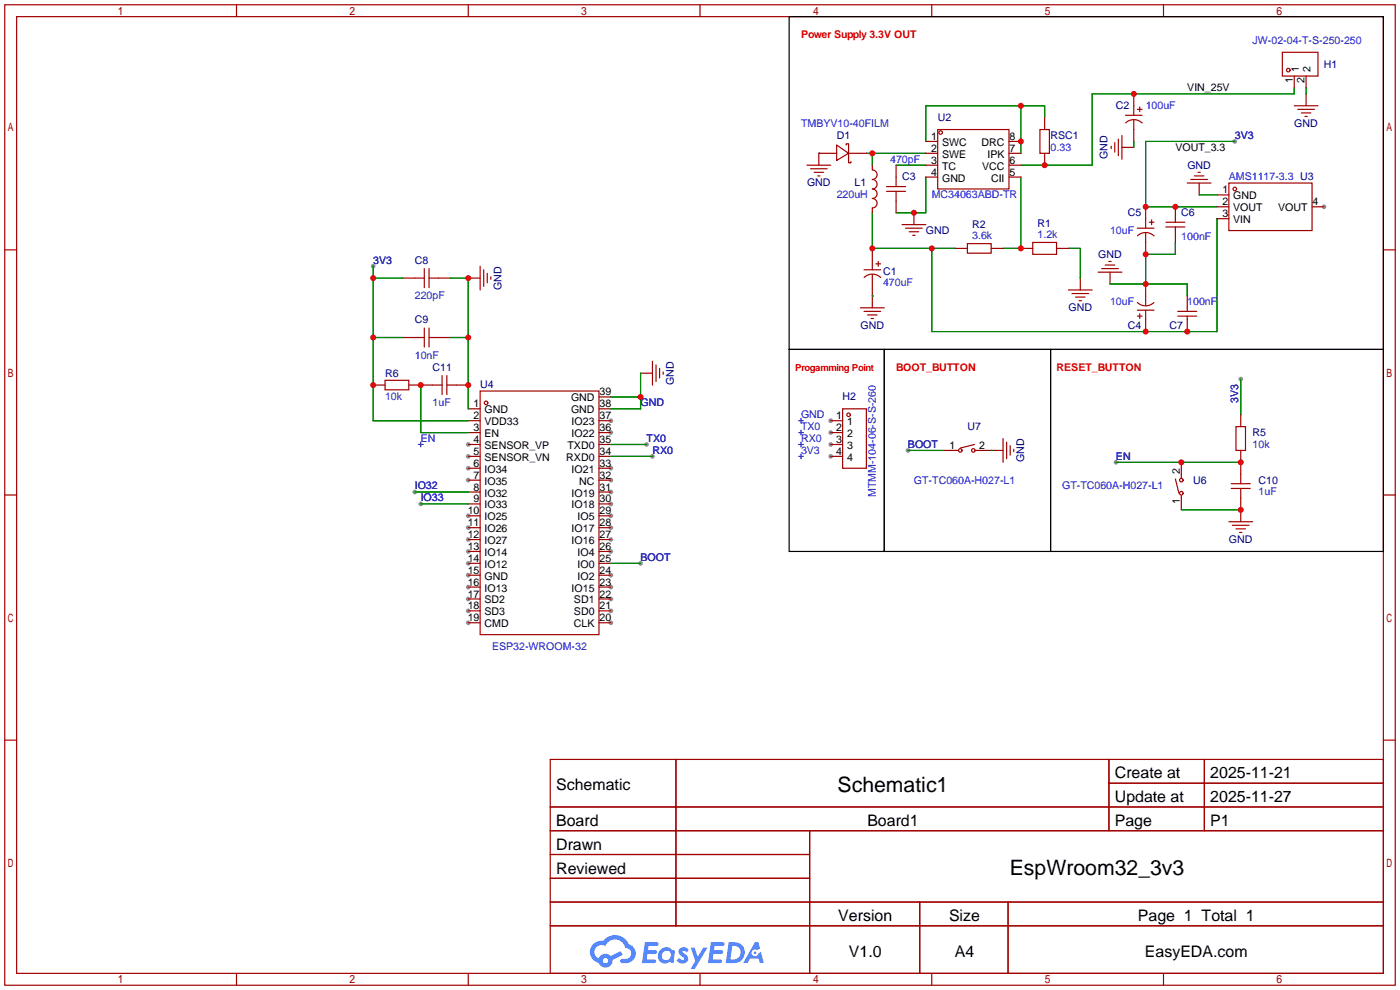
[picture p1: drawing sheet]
<svg xmlns="http://www.w3.org/2000/svg" width="299mm" height="212mm" viewBox="0 0 299 212" stroke-linecap="round" stroke-linejoin="round" font-family="sans-serif">
<g fill="#999">
<circle cx="283" cy="44.2" r=".51"/>
<circle cx="130.6" cy="89.9" r=".51"/>
<circle cx="130.6" cy="92.5" r=".51"/>
<circle cx="130.6" cy="100.1" r=".51"/>
<circle cx="130.6" cy="102.6" r=".51"/>
<circle cx="130.6" cy="105.2" r=".51"/>
<circle cx="130.6" cy="107.7" r=".51"/>
<circle cx="130.6" cy="110.2" r=".51"/>
<circle cx="130.6" cy="112.8" r=".51"/>
<circle cx="130.6" cy="115.3" r=".51"/>
<circle cx="130.6" cy="117.9" r=".51"/>
<circle cx="130.6" cy="122.9" r=".51"/>
<circle cx="130.6" cy="125.5" r=".51"/>
<circle cx="130.6" cy="128" r=".51"/>
<circle cx="130.6" cy="130.6" r=".51"/>
<circle cx="130.6" cy="133.1" r=".51"/>
<circle cx="100.1" cy="133.1" r=".51"/>
<circle cx="100.1" cy="130.6" r=".51"/>
<circle cx="100.1" cy="128" r=".51"/>
<circle cx="100.1" cy="125.5" r=".51"/>
<circle cx="100.1" cy="122.9" r=".51"/>
<circle cx="100.1" cy="120.4" r=".51"/>
<circle cx="100.1" cy="117.9" r=".51"/>
<circle cx="100.1" cy="115.3" r=".51"/>
<circle cx="100.1" cy="112.8" r=".51"/>
<circle cx="100.1" cy="110.2" r=".51"/>
<circle cx="100.1" cy="102.6" r=".51"/>
<circle cx="100.1" cy="100.1" r=".51"/>
<circle cx="100.1" cy="97.5" r=".51"/>
<circle cx="100.1" cy="95" r=".51"/>
<circle cx="177.5" cy="89.9" r=".51"/>
<circle cx="177.5" cy="92.5" r=".51"/>
<circle cx="177.5" cy="95" r=".51"/>
<circle cx="177.5" cy="97.5" r=".51"/>
<circle cx="263.9" cy="30.2" r=".51"/>
<circle cx="88.6" cy="105.2" r=".51"/>
<circle cx="89.9" cy="107.7" r=".51"/>
<circle cx="265.2" cy="81" r=".51"/>
<circle cx="238.5" cy="98.8" r=".51"/>
<circle cx="136.9" cy="120.4" r=".51"/>
<circle cx="194.1" cy="96.3" r=".51"/>
<circle cx="79.8" cy="56.9" r=".51"/>
<circle cx="138.2" cy="95" r=".51"/>
<circle cx="139.4" cy="97.5" r=".51"/>
</g>
<g fill="none" stroke="#a10000" stroke-width=".25">
<path d="M1 1h297.2v209.6h-297.2zM3.6 3.6h292.1v204.4h-292.1zM50.5 1v2.6M100.1 1v2.6M149.6 1v2.6M199.1 1v2.6M248.7 1v2.6M1 53.4h2.6M295.7 53.4h2.5M1 105.8h2.6M295.7 105.8h2.5M1 158.2h2.6"/>
<path d="M295.7 158.2h2.5M117.6 162.3h178.1v45.7h-178.1zM117.6 172.5h178.1M117.6 177.5h178.1M144.5 162.3v35.6M173 177.5v30.5M237 162.3v15.2M237 167.4h58.7M257.4 162.3v15.2M117.6 182.6h55.4M117.6 192.8h178.1M117.6 187.7h55.4"/>
<path d="M117.6 197.9h178.1M196.6 192.8v15.2M215.4 192.8v15.2M50.5 208v2.6M100.1 208v2.6M149.6 208v2.6M199.1 208v2.6M248.7 208v2.6"/>
</g>
<g fill="#5487ff">
<path d="M145.3 202.7a1.3 1.3 0 0 1 1.9 .3l-.4 .6a.54 .54 0 0 0-.9-.2l.1 .2a1.34 1.34 0 0 1 .9 1.8 1.47 1.47 0 0 1-2.3-.1l.5-.6 .8 .5a.31 .31 0 0 0 .4-.3 .31 .31 0 0 0-.3-.4 1.12 1.12 0 0 1-.7-1.8z"/>
<path d="M147.6 202.5h.9l.6 2 1.2-2h.9l-2.7 4.6h-.9l1-1.7z"/>
<path d="M137.8 201.4h1.7a1.31 1.31 0 0 1 1.2 .2 .4 .4 0 0 1-.3 .5l-1.8 .1-.1 .9h1.6a.4 .4 0 0 1 .4 .4 .4 .4 0 0 1-.5 .4h-1.6l-.2 1.2h1.4a.46 .46 0 0 1 .5 0 .46 .46 0 0 1 .1 .5l-.4 .2h-2.6z"/>
<path d="M151.9 201.4h1.7a1.32 1.32 0 0 1 1.2 .2 .39 .39 0 0 1-.3 .5l-1.8 .1-.1 .9h1.6a.4 .4 0 0 1 .4 .4 .4 .4 0 0 1-.4 .4h-1.7l-.2 1.2h1.4a.46 .46 0 0 1 .5 0 .46 .46 0 0 1 .1 .5l-.4 .2h-2.6z"/>
<path d="M161.3 201.4h.8l.3 1.3-.6 .4a.75 .75 0 0 0-1.1 .3 .75 .75 0 0 0 .5 1 .75 .75 0 0 0 .9-.7l.5-.2 .6 2.3h-.8l-.3-.9h-1.8l-.5 .9h-1z"/>
<path d="M155.7 201.4l-.6 4.4h1.5a2.27 2.27 0 0 0 2.6-2.2 2.27 2.27 0 0 0-2.7-2.2zM156.5 202.1a1.5 1.5 0 0 1 1.8 1.6 1.5 1.5 0 0 1-1.9 1.4h-.3z"/>
<path d="M141.2 203a1.6 1.6 0 0 0-.3 2.3 1.6 1.6 0 0 0 2.3 .2l.7 .3 .3-2.4-.1-.3-.5-.1a1.58 1.58 0 0 0-2.4 0zM141.8 203.5a.98 .98 0 0 1 1.6 .4 .98 .98 0 0 1-1.1 1.3 .94 .94 0 0 1-.9-.7 .94 .94 0 0 1 .4-1z"/>
<path d="M126.8 201.8a2.37 2.37 0 0 0 1.1 4 1.54 1.54 0 0 0 1.8 1 1.54 1.54 0 0 0 1.2-1.6l2.2-1.1-.5-.8-2 1a1.57 1.57 0 0 0-2.7 .5 1.5 1.5 0 0 1-.7-2.1 1.5 1.5 0 0 1 2.2-.5 2.23 2.23 0 0 1 2.3-1.4 2.23 2.23 0 0 1 2 1.8 1.16 1.16 0 0 1 1.2 1.1 1.16 1.16 0 0 1-1.1 1.2h-.7a.47 .47 0 0 0-.5 .4 .47 .47 0 0 0 .4 .5 2.17 2.17 0 0 0 2.5-.9 2.17 2.17 0 0 0-.3-2.7l-.8-.4a3.2 3.2 0 0 0-5.5-.7l-1.1 .1zM128.8 205.3a.6 .6 0 0 1 1.2 0 .6 .6 0 0 1-1.2 0z"/>
<circle cx="161.4" cy="203.6" r=".28"/>
</g>
<g fill="none" stroke="#a10000" stroke-width=".25">
<path d="M274.1 11.2h7.6v5.1h-7.6zM276.6 16.3v2.5M279.1 16.3v2.5M172.5 35.3h5M173.2 36.1h3.6M174 36.8h2M174.8 37.6h.5M178.8 31l2.6 1.8-2.6 1.5zM178.8 32.8h-3.8v2.5M180.8 31v-.3h.6v4.1h.5v-.3M181.4 32.8h3.8M186.4 35.3v1a1.02 1.02 0 0 1 1.1 1 1.02 1.02 0 0 1-1.1 1.1 1.02 1.02 0 0 1 1.1 1 1.02 1.02 0 0 1-1.1 1 1.02 1.02 0 0 1 1.1 1 1.02 1.02 0 0 1-1.1 1 1.02 1.02 0 0 1 1.1 1 1.02 1.02 0 0 1-1.1 1v1.1"/>
<path d="M189.5 39.9h4M191.5 35.3v4.6M197.9 35.3h2.5M197.9 30.2h2.5M197.9 32.8h2.5M197.9 37.8h2.5M200.4 27.7h15.2v12.7h-15.2zM215.6 35.3h2.6M215.6 30.2h2.6M215.6 32.8h2.6M215.6 37.8h2.6M222.2 27.7h2.1v5.1h-2.1z"/>
<path d="M223.3 25.1v2.6M223.3 32.8v2.5M237.5 31.2v.6M238.3 30.5v2M239 29.7v3.6M239.8 31.5h2.5M239.8 29v5M240.5 24.6h3.6M240.6 26.3a2.54 2.54 0 0 1 3.5 0M242.3 20.1v4.5M242.3 25.7v4.5M243.1 23.4h1"/>
<path d="M243.6 22.9v1M253.7 39.1h5.1M254.5 38.4h3.6M255.3 37.6h2M256 36.8h.5M256.3 39.1v2.6M262.6 39.1h17.8v10.2h-17.8zM276.6 22.6h5.1M277.4 23.4h3.5M278.1 24.1h2.1M278.9 24.9h.5M279.1 20.1v2.5"/>
<path d="M86.1 59.4h4.6M90.7 57.4v4.1M91.7 59.4h4.6M91.7 57.4v4.1M100.1 59.4h2.5M102.6 56.9v5.1M103.4 57.7v3.5M104.1 58.4v2.1M104.9 59.2v.5M184.7 57.7h3.5M184.7 59.3a2.54 2.54 0 0 1 3.5 0M186.4 53.1v4.6"/>
<path d="M186.4 58.7v7.1M187.2 56.4h1M187.7 55.9v1M189.5 40.9h4M191.5 40.9v4.6M192.8 48h5.1M193.5 48.8h3.6M194.3 49.5h2M195.1 50.3h.5M195.3 45.5v2.5M204.2 53.1h2.6M206.8 52.1h5v2h-5z"/>
<path d="M211.8 53.1h2.6M218.2 53.1h2.5M220.7 51.8h5.1v2.6h-5.1zM225.8 53.1h2.5M230.9 59.4v2.6M234.7 58.2h5.1M235.5 57.4h3.5M236.2 56.6h2.1M237 55.9h.5M237.2 58.2v2.5M243.1 48.8h3.5M243.1 50.4a2.54 2.54 0 0 1 3.5 0"/>
<path d="M244.9 44.2v4.6M244.9 49.8v4.6M245.6 47.5h1M246.1 47v1M249.2 47.5h4M249.2 48.5h4M251.2 44.2v3.3M251.2 48.5v3.3M260.1 41.7h2.5M260.1 44.2h2.5M260.1 46.7h2.5M280.4 44.2h2.6"/>
<path d="M86.1 72.1h4.6M90.7 70.1v4.1M91.7 70.1v4.1M91.7 72.1h4.6M136.9 79.8h2.5M139.4 77.2v5.1M140.2 78v3.5M141 78.7v2.1M141.7 79.5v.5M183.9 65.8h5.1M184.7 66.5h3.5M185.4 67.3h2.1"/>
<path d="M186.2 68.1h.5M228.3 62h5.1M229.1 62.7h3.6M229.9 63.5h2M230.6 64.3h.5M243.1 64.6a2.54 2.54 0 0 0 3.5 .1M243.1 66.3h3.5M243.1 67.6h1M243.6 67.1v1M244.9 60.7v4.6M244.9 66.3v4.6M251.7 67.6h4.1"/>
<path d="M251.7 66.5h4.1M253.7 63.2v3.3M253.7 67.6v3.3M79.8 82.3h2.5M82.3 81.3h5.1v2h-5.1zM87.4 82.3h7.1M94.5 80.3v4M95.5 80.3v4M95.5 82.3h4.6M100.1 87.4h2.5M100.1 89.9h2.5M100.1 92.5h2.5"/>
<path d="M100.1 95h2.5M100.1 97.5h2.5M102.6 83.6h25.4v52h-25.4zM128 84.8h2.6M128 87.4h2.6M128 89.9h2.6M128 92.5h2.6M128 95h2.6M128 97.5h2.6M177.5 89.9h2.6M177.5 92.5h2.6M177.5 95h2.6"/>
<path d="M177.5 97.5h2.6M180.1 87.4h5.1v12.7h-5.1zM201.7 96.3h3M208.3 95l-3.1 .8M208.5 96.3h5.9M214.4 93.7v5.1M215.1 94.5v3.5M215.9 95.2v2.1M216.7 96v.5M252.5 98.8v3.3M264.2 91.2h2v5.1h-2zM265.2 88.6v2.6"/>
<path d="M265.2 96.3v7.1M100.1 100.1h2.5M100.1 102.6h2.5M100.1 105.2h2.5M100.1 107.7h2.5M100.1 110.2h2.5M100.1 112.8h2.5M100.1 115.3h2.5M100.1 117.9h2.5M128 100.1h2.6M128 102.6h2.6M128 105.2h2.6"/>
<path d="M128 107.7h2.6M128 110.2h2.6M128 112.8h2.6M128 115.3h2.6M128 117.9h2.6M251.2 102.4l.8 3M252.5 105.9v3.1M262.6 111.5h5.1M263.1 104.4h4.1M263.1 103.4h4.1M263.4 112.3h3.6M264.2 113h2"/>
<path d="M264.9 113.8h.5M265.2 104.4v7.1M100.1 120.4h2.5M100.1 122.9h2.5M100.1 125.5h2.5M100.1 128h2.5M100.1 130.6h2.5M100.1 133.1h2.5M128 120.4h2.6M128 122.9h2.6M128 125.5h2.6M128 128h2.6"/>
<path d="M128 130.6h2.6M128 133.1h2.6"/>
<circle cx="275.3" cy="15" r=".38"/>
<circle cx="201" cy="28.3" r=".38"/>
<circle cx="263.9" cy="40.4" r=".38"/>
<circle cx="103.9" cy="86.1" r=".38"/>
<circle cx="181.4" cy="88.6" r=".38"/>
<circle cx="205.2" cy="96.3" r=".38"/>
<circle cx="208" cy="96.3" r=".38"/>
<circle cx="252.5" cy="102.6" r=".38"/>
<circle cx="252.5" cy="105.4" r=".38"/>
</g>
<g fill="none" stroke="#008700" stroke-width=".25">
<path d="M276.6 18.8v1.3h-43.2v15.2h-15.2M279.1 18.8v1.3M175 32.8h.1M185.2 32.8h12.7M186.4 32.8v2.5M191.5 35.3h6.4M197.9 37.8v7.7h-6.4M218.2 37.8v15.3h-3.8M218.2 22.6v10.2M223.3 25.1v-2.5h-25.4v7.6M242.3 30.2v1.3M263.9 30.2h-19v14h15.2"/>
<path d="M79.8 59.4h6.3M79.8 56.9v33h20.3M96.3 59.4h3.8v28M186.4 45.5v7.6h17.8M228.3 53.1h2.6v6.3M251.2 51.8v2.6h-6.3v6.3M256.3 41.7h3.8M260.1 46.7v24.2h-61v-17.8M79.8 72.1h6.3M96.3 72.1h3.8M136.9 79.8v7.6h-6.3M186.4 63.2h.1"/>
<path d="M237.2 60.7h16.5v2.5M89.9 82.3v10.2h10.2M130.6 84.8h6.3M130.6 95h7.6M130.6 97.5h8.8M194.1 96.3h7.6M211.8 96.3h.1M238.5 98.8h26.7M265.2 81v7.6M88.6 105.2h11.5M89.9 107.7h10.2M252.5 109h12.7"/>
<path d="M130.6 120.4h6.3"/>
</g>
<path d="M168.7 3.6h127v71.1h-127zM168.7 74.7h20.3v43.2h-20.3zM189 74.7h35.5v43.2h-35.5zM224.5 74.7h71.2v43.2h-71.2z" fill="none" stroke="#000" stroke-width=".25"/>
<path d="M89.4 95h1M89.9 94.5v1M170.7 95h1M170.7 89.9h1M170.7 92.5h1M170.7 97.5h1M171.2 89.4v1M171.2 91.9v1.1M171.2 94.5v1M171.2 97v1" fill="none" stroke="#00f" stroke-width=".25"/>
<g fill="#c00">
<circle cx="199.1" cy="53.1" r=".63"/>
<circle cx="186.4" cy="53.1" r=".63"/>
<circle cx="244.9" cy="70.9" r=".63"/>
<circle cx="253.7" cy="70.9" r=".63"/>
<circle cx="244.9" cy="60.7" r=".63"/>
<circle cx="244.9" cy="54.4" r=".63"/>
<circle cx="244.9" cy="44.2" r=".63"/>
<circle cx="251.2" cy="44.2" r=".63"/>
<circle cx="195.3" cy="45.5" r=".63"/>
<circle cx="242.3" cy="20.1" r=".63"/>
<circle cx="223.3" cy="35.3" r=".63"/>
<circle cx="218.2" cy="53.1" r=".63"/>
<circle cx="186.4" cy="32.8" r=".63"/>
<circle cx="218.2" cy="30.2" r=".63"/>
<circle cx="218.2" cy="22.6" r=".63"/>
<circle cx="89.9" cy="82.3" r=".63"/>
<circle cx="252.5" cy="98.8" r=".63"/>
<circle cx="265.2" cy="98.8" r=".63"/>
<circle cx="265.2" cy="109" r=".63"/>
<circle cx="100.1" cy="82.3" r=".63"/>
<circle cx="100.1" cy="72.1" r=".63"/>
<circle cx="100.1" cy="59.4" r=".63"/>
<circle cx="79.8" cy="82.3" r=".63"/>
<circle cx="79.8" cy="72.1" r=".63"/>
<circle cx="79.8" cy="59.4" r=".63"/>
<circle cx="136.9" cy="84.8" r=".63"/>
</g>
<g font-size="4.5">
<text x="179" y="169.2">Schematic1</text>
<text x="215.8" y="187">EspWroom32_3v3</text>
</g>
<g font-size="3.4">
<text x="238.3" y="166.4">Create at</text>
<text x="258.7" y="166.4">2025-11-21</text>
<text x="118.9" y="168.9">Schematic</text>
<text x="238.3" y="171.4">Update at</text>
<text x="258.7" y="171.4">2025-11-27</text>
<text x="118.9" y="176.5">Board</text>
<text x="185.4" y="176.5">Board1</text>
<text x="238.3" y="176.5">Page</text>
<text x="258.7" y="176.5">P1</text>
<text x="118.9" y="181.6">Drawn</text>
<text x="118.9" y="186.7">Reviewed</text>
<text x="179.2" y="196.8">Version</text>
<text x="202.8" y="196.8">Size</text>
<text x="243.2" y="196.8">Page 1 Total 1</text>
<text x="181.4" y="204.5">V1.0</text>
<text x="204.1" y="204.5">A4</text>
<text x="244.7" y="204.5">EasyEDA.com</text>
</g>
<g font-size="2.3" fill="#f00">
<text x="171.2" y="8.1">Power Supply 3.3V OUT</text>
<text x="191.5" y="79.2">BOOT_BUTTON</text>
<text x="225.8" y="79.2">RESET_BUTTON</text>
</g>
<g font-size="2.3" fill="#00f">
<text x="267.7" y="9.4">JW-02-04-T-S-250-250</text>
<text x="244.9" y="23.3">100uF</text>
<text x="171.2" y="27.1">TMBYV10-40FILM</text>
<text x="263.9" y="29.7">3V3</text>
<text x="190.2" y="34.8">470pF</text>
<text x="224.5" y="32.2">0.33</text>
<text x="262.6" y="38.6">AMS1117-3.3 U3</text>
<text x="178.8" y="42.4">220uH</text>
<text x="199.1" y="42.4">MC34063ABD-TR</text>
<text x="207.8" y="51.1">3.6k</text>
<text x="221.7" y="50.9">1.2k</text>
<text x="237.2" y="50">10uF</text>
<text x="252.5" y="51.3">100nF</text>
<text x="79.8" y="56.4">3V3</text>
<text x="88.6" y="64">220pF</text>
<text x="188.7" y="61.1">470uF</text>
<text x="237.2" y="65.2">10uF</text>
<text x="253.7" y="65.2">100nF</text>
<text x="88.6" y="76.7">10nF</text>
<text x="82.3" y="85.6">10k</text>
<text x="92.5" y="86.8">1uF</text>
<text x="136.9" y="86.8">GND</text>
<text x="171.2" y="89.4">GND</text>
<text x="264.6" y="86.1" transform="rotate(-90 264.6 86.1)">3V3</text>
<text x="89.9" y="94.5">EN</text>
<text x="138.2" y="94.5">TX0</text>
<text x="171.2" y="91.9">TX0</text>
<text x="171.2" y="94.5">RX0</text>
<text x="194.1" y="95.7">BOOT</text>
<text x="267.7" y="95.7">10k</text>
<text x="139.4" y="97">RX0</text>
<text x="171.2" y="97">3V3</text>
<text x="238.5" y="98.3">EN</text>
<text x="88.6" y="104.6">IO32</text>
<text x="89.9" y="107.2">IO33</text>
<text x="187.2" y="106.2" transform="rotate(-90 187.2 106.2)">MTMM-104-06-S-S-260</text>
<text x="195.3" y="103.3">GT-TC060A-H027-L1</text>
<text x="227" y="104.6">GT-TC060A-H027-L1</text>
<text x="269" y="105.9">1uF</text>
<text x="136.9" y="119.9">BOOT</text>
<text x="105.2" y="138.9">ESP32-WROOM-32</text>
</g>
<g font-size="2.3">
<text x="276.3" y="17.6" transform="rotate(-90 276.3 17.6)">1</text>
<text x="277.6" y="15.3" transform="rotate(-90 277.6 15.3)">1</text>
<text x="278.8" y="17.6" transform="rotate(-90 278.8 17.6)">2</text>
<text x="280.1" y="15.3" transform="rotate(-90 280.1 15.3)">2</text>
<text x="253.7" y="19.5">VIN_25V</text>
<text x="199" y="29.9">1</text>
<text x="215.8" y="29.9">8</text>
<text x="199" y="32.5">2</text>
<text x="199" y="35">3</text>
<text x="201.3" y="31.2">SWC</text>
<text x="201.3" y="33.7">SWE</text>
<text x="209.8" y="31.2">DRC</text>
<text x="211" y="33.7">IPK</text>
<text x="215.8" y="35">6</text>
<text x="215.8" y="32.5">7</text>
<text x="251.2" y="32.2">VOUT_3.3</text>
<text x="199" y="37.5">4</text>
<text x="201.3" y="36.3">TC</text>
<text x="201.3" y="38.8">GND</text>
<text x="209.9" y="36.3">VCC</text>
<text x="211.8" y="38.8">CII</text>
<text x="215.8" y="37.5">5</text>
<text x="261.2" y="41.3">1</text>
<text x="261.2" y="43.9">2</text>
<text x="261.2" y="46.4">3</text>
<text x="263.6" y="42.6">GND</text>
<text x="263.6" y="45.2">VOUT</text>
<text x="263.6" y="47.7">VIN</text>
<text x="273.2" y="45.2">VOUT</text>
<text x="280.5" y="43.9">4</text>
<text x="101.2" y="89.6">2</text>
<text x="101.2" y="87.1">1</text>
<text x="103.6" y="88.3">GND</text>
<text x="122" y="85.8">GND</text>
<text x="122" y="88.3">GND</text>
<text x="128.1" y="84.5">39</text>
<text x="128.1" y="87.1">38</text>
<text x="128.1" y="89.6">37</text>
<text x="178.7" y="89.6">1</text>
<text x="101.2" y="94.7">4</text>
<text x="101.2" y="92.1">3</text>
<text x="103.6" y="96">SENSOR_VP</text>
<text x="103.6" y="93.4">EN</text>
<text x="103.6" y="90.9">VDD33</text>
<text x="121.3" y="96">TXD0</text>
<text x="122.2" y="90.9">IO23</text>
<text x="122.2" y="93.4">IO22</text>
<text x="128.1" y="92.1">36</text>
<text x="128.1" y="94.7">35</text>
<text x="178.7" y="92.1">2</text>
<text x="178.7" y="94.7">3</text>
<text x="181" y="90.9">1</text>
<text x="181" y="93.4">2</text>
<text x="181" y="96">3</text>
<text x="203" y="96">1</text>
<text x="209.3" y="96">2</text>
<text x="101.2" y="99.8">6</text>
<text x="101.2" y="97.2">5</text>
<text x="103.6" y="101">IO34</text>
<text x="103.6" y="98.5">SENSOR_VN</text>
<text x="121" y="98.5">RXD0</text>
<text x="122.2" y="101">IO21</text>
<text x="128.1" y="97.2">34</text>
<text x="128.1" y="99.8">33</text>
<text x="178.7" y="97.2">4</text>
<text x="181" y="98.5">4</text>
<text x="252.2" y="101.3" transform="rotate(-90 252.2 101.3)">2</text>
<text x="101.2" y="107.4">9</text>
<text x="101.2" y="104.8">8</text>
<text x="101.2" y="102.3">7</text>
<text x="103.6" y="106.1">IO32</text>
<text x="103.6" y="103.6">IO35</text>
<text x="122.2" y="106.1">IO19</text>
<text x="123.8" y="103.6">NC</text>
<text x="128.1" y="102.3">32</text>
<text x="128.1" y="104.8">31</text>
<text x="128.1" y="107.4">30</text>
<text x="252.2" y="107.7" transform="rotate(-90 252.2 107.7)">1</text>
<text x="100" y="112.5">11</text>
<text x="100" y="109.9">10</text>
<text x="103.6" y="113.7">IO26</text>
<text x="103.6" y="111.2">IO25</text>
<text x="103.6" y="108.7">IO33</text>
<text x="122.2" y="108.7">IO18</text>
<text x="122.2" y="113.7">IO17</text>
<text x="123.4" y="111.2">IO5</text>
<text x="128.1" y="109.9">29</text>
<text x="128.1" y="112.5">28</text>
<text x="100" y="117.5">13</text>
<text x="100" y="115">12</text>
<text x="103.6" y="118.8">IO14</text>
<text x="103.6" y="116.3">IO27</text>
<text x="122.2" y="116.3">IO16</text>
<text x="123.4" y="118.8">IO4</text>
<text x="128.1" y="115">27</text>
<text x="128.1" y="117.5">26</text>
<text x="100" y="125.2">16</text>
<text x="100" y="122.6">15</text>
<text x="100" y="120.1">14</text>
<text x="103.6" y="123.9">GND</text>
<text x="103.6" y="121.4">IO12</text>
<text x="123.4" y="121.4">IO0</text>
<text x="123.4" y="123.9">IO2</text>
<text x="128.1" y="120.1">25</text>
<text x="128.1" y="122.6">24</text>
<text x="128.1" y="125.2">23</text>
<text x="100" y="130.2">18</text>
<text x="100" y="127.7">17</text>
<text x="103.6" y="131.5">SD3</text>
<text x="103.6" y="129">SD2</text>
<text x="103.6" y="126.4">IO13</text>
<text x="122.2" y="126.4">IO15</text>
<text x="122.7" y="129">SD1</text>
<text x="122.7" y="131.5">SD0</text>
<text x="128.1" y="127.7">22</text>
<text x="128.1" y="130.2">21</text>
<text x="100" y="132.8">19</text>
<text x="103.6" y="134.1">CMD</text>
<text x="122.7" y="134.1">CLK</text>
<text x="128.1" y="132.8">20</text>
</g>
<g font-size="2.3" fill="#000080">
<text x="283" y="14.4">H1</text>
<text x="238.5" y="23.3">C2</text>
<text x="178.8" y="29.7">D1</text>
<text x="200.4" y="25.9">U2</text>
<text x="224.5" y="29.7">RSC1</text>
<text x="276.6" y="27.1">GND</text>
<text x="236.7" y="34" transform="rotate(-90 236.7 34)">GND</text>
<text x="172.5" y="39.8">GND</text>
<text x="182.6" y="39.8">L1</text>
<text x="192.8" y="38.6">C3</text>
<text x="253.8" y="36">GND</text>
<text x="241" y="46.2">C5</text>
<text x="252.5" y="46.2">C6</text>
<text x="197.9" y="50">GND</text>
<text x="207.8" y="48.8">R2</text>
<text x="221.7" y="48.6">R1</text>
<text x="88.6" y="56.4">C8</text>
<text x="188.7" y="58.8">C1</text>
<text x="234.7" y="55.1">GND</text>
<text x="107.2" y="62" transform="rotate(-90 107.2 62)">GND</text>
<text x="88.6" y="69.1">C9</text>
<text x="183.9" y="70.3">GND</text>
<text x="228.4" y="66.5">GND</text>
<text x="241" y="70.3">C4</text>
<text x="249.9" y="70.3">C7</text>
<text x="82.3" y="80.5">R6</text>
<text x="92.5" y="79.2">C11</text>
<text x="102.6" y="83">U4</text>
<text x="144" y="82.3" transform="rotate(-90 144 82.3)">GND</text>
<text x="180.1" y="85.6">H2</text>
<text x="206.8" y="91.9">U7</text>
<text x="267.7" y="93.2">R5</text>
<text x="218.9" y="98.8" transform="rotate(-90 218.9 98.8)">GND</text>
<text x="255" y="103.3">U6</text>
<text x="269" y="103.3">C10</text>
<text x="262.7" y="116">GND</text>
</g>
<text font-size="2" fill="#f00" x="169.9" y="79.3">Progamming Point</text>
</svg>
